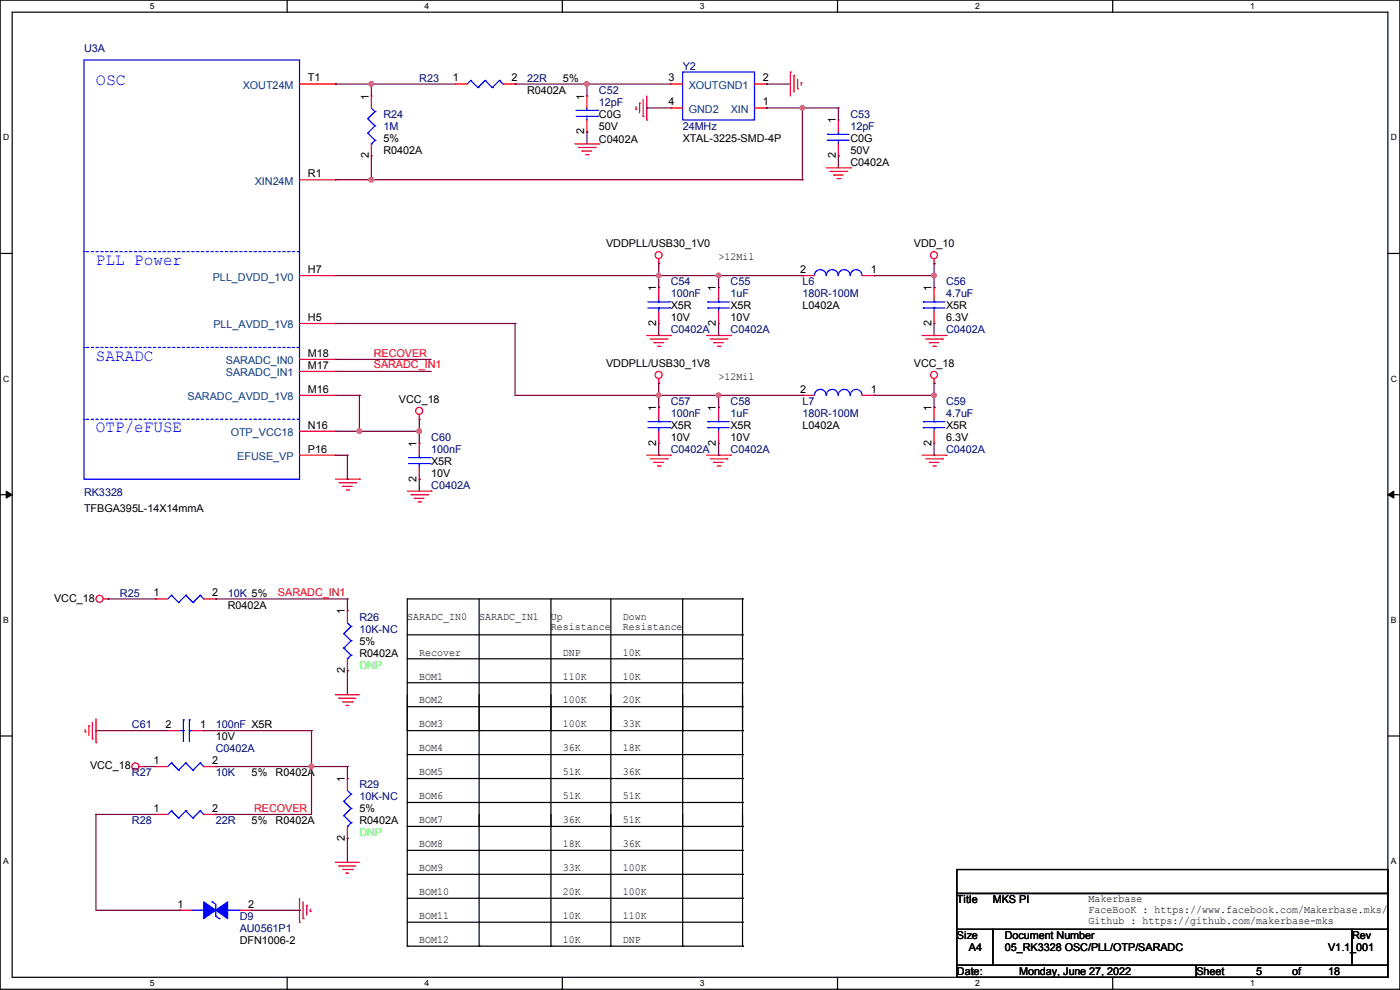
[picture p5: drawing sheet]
<svg xmlns="http://www.w3.org/2000/svg" width="297mm" height="210mm" viewBox="0 0 297 210" stroke-linecap="round" stroke-linejoin="round" font-family="sans-serif">
<path d="M0 0h297v209.8h-297zM2.6 2.6h291.8v204.7h-291.8z" fill="none" stroke="#000" stroke-width=".25"/>
<g fill="#fff">
<path d="M31.7 .3h1v2h-1z"/>
<path d="M31.7 207.6h1v2h-1z"/>
</g>
<path d="M60.9 0v2.6M60.9 207.3v2.5" fill="none" stroke="#000" stroke-width=".25"/>
<g fill="#fff">
<path d="M90.1 .3h1v2h-1z"/>
<path d="M90.1 207.6h1v2h-1z"/>
</g>
<path d="M119.3 0v2.6M119.3 207.3v2.5" fill="none" stroke="#000" stroke-width=".25"/>
<g fill="#fff">
<path d="M148.5 .3h.9v2h-.9z"/>
<path d="M148.5 207.6h.9v2h-.9z"/>
</g>
<path d="M177.7 0v2.6M177.7 207.3v2.5" fill="none" stroke="#000" stroke-width=".25"/>
<g fill="#fff">
<path d="M206.8 .3h1v2h-1z"/>
<path d="M206.8 207.6h1v2h-1z"/>
</g>
<path d="M236.1 0v2.6M236.1 207.3v2.5" fill="none" stroke="#000" stroke-width=".25"/>
<g fill="#fff">
<path d="M265.2 .3h1v2h-1z"/>
<path d="M265.2 207.6h1v2h-1z"/>
<path d="M.7 28.2h1.2v1.9h-1.2z"/>
<path d="M295.1 28.2h1.2v1.9h-1.2z"/>
<path d="M.7 79.3h1.2v2h-1.2z"/>
<path d="M295.1 79.3h1.2v2h-1.2z"/>
</g>
<path d="M0 53.8h2.6M294.4 53.8h2.6" fill="none" stroke="#000" stroke-width=".25"/>
<g fill="#fff">
<path d="M.7 130.5h1.2v2h-1.2z"/>
<path d="M295.1 130.5h1.1v2h-1.1z"/>
</g>
<path d="M0 104.9h2.6M294.4 104.9h2.6" fill="none" stroke="#000" stroke-width=".25"/>
<path d="M1.3 104.2l1.3 .7-1.3 .8zM294.4 104.9l1.3-.7v1.5z" fill="#000" stroke="#000" stroke-width=".21"/>
<g fill="#fff">
<path d="M.7 181.7h1.2v2h-1.2z"/>
<path d="M295.1 181.7h1.1v2h-1.1z"/>
</g>
<g fill="none" stroke="#000" stroke-width=".25">
<path d="M86.4 134.7h71.1M86.4 139.7h71.1M101.6 127v73.7M116.9 127v73.7M129.6 127v73.7M144.8 127v73.7M157.5 127h.1M157.5 134.7h.1M157.5 139.7h.1M157.5 127h-71.1v73.7M157.5 127v73.7M0 156.1h2.6"/>
<path d="M86.4 155h.1M86.4 155h71.1M86.4 144.8h71.1M86.4 149.9h71.1M101.6 155h.1M116.9 155h.1M129.6 155h.1M144.8 155h.1M157.5 155h.1M157.5 144.8h.1M157.5 149.9h.1M294.4 156.1h2.6"/>
<path d="M86.4 175.3h.1M86.4 170.2h71.1M86.4 165.1h71.1M86.4 160.1h71.1M86.4 175.3h71.1M101.6 175.3h.1M116.9 175.3h.1M129.6 175.3h.1M144.8 175.3h.1M157.5 170.2h.1M157.5 165.1h.1M157.5 160.1h.1"/>
<path d="M157.5 175.3h.1M86.4 190.5h71.1M86.4 185.5h71.1M86.4 180.4h71.1M86.4 195.6h71.1M157.5 190.5h.1M157.5 185.5h.1M157.5 180.4h.1M157.5 195.6h.1M203 184.4h91.4v5.1h-91.4zM203 189.5h91.4v7.6h-91.4zM203 197.1h7.6v7.7h-7.6z"/>
<path d="M210.6 197.1h76.2v7.7h-76.2zM286.8 197.1h7.6v7.7h-7.6zM86.4 200.7h.1M86.4 200.7h71.1M101.6 200.7h.1M116.9 200.7h.1M129.6 200.7h.1M144.8 200.7h.1M157.5 200.7h.1M203 204.8h50.8v2.5h-50.8zM253.8 204.8h40.6v2.5h-40.6z"/>
</g>
<g fill="none" stroke="#f00" stroke-width=".25">
<path d="M63.5 17.8h7.7M71.2 17.8h.1M96.6 17.8h.1M96.6 17.8h2.5M106.7 17.8h2.6M109.3 17.8h.1M142.3 17.8h.1M142.3 17.8h2.5M160.1 17.8h2.5M162.6 17.8h.1M167.7 15.3h.1M167.7 15.3v5.1"/>
<path d="M168.4 16h.1M168.4 16v3.6M169.2 18.8h.1M169.2 16.8v2M170 17.6h.1M170 17.6v.5M63.5 38.1h7.7M71.2 38.1h.1M78.8 20.4h.1M78.8 33.1h.1M78.8 20.4v2.5M78.8 30.5v2.6"/>
<path d="M122 30.5h5M122.7 31.3h3.6M123.5 32h.1M123.5 32h2M124.2 32.8h.6M124.5 20.4h.1M124.5 28h.1M124.5 20.4v2.5M124.5 25.4v2.6M124.8 32.8h.1M126.3 31.3h.1M127 30.5h.1"/>
<path d="M134.9 23.2h.1M134.9 22.6v.6M135.7 21.9h.1M135.7 21.9v2M136.4 24.7h.1M136.4 21.1v3.6M137.2 25.4h.1M137.2 20.4v5M142.3 22.9h.1M142.3 22.9h2.5M160.1 22.9h2.5M162.6 22.9h.1"/>
<path d="M175.3 35.6h5.1M176.1 36.4h3.5M176.8 37.1h.1M176.8 37.1h2.1M177.6 37.9h.5M177.8 25.4h.1M177.8 33.1h.1M177.8 25.4v2.6M177.8 30.5v2.6M178.1 37.9h.1M179.6 36.4h.1M180.4 35.6h.1"/>
<path d="M63.5 58.5h7.7M71.2 58.5h.1M139.7 55.9h.1M139.7 54.9v1M170.2 58.5h.1M170.2 58.5h2.6M182.9 58.5h2.6M185.5 58.5h.1M198.2 55.9h.1M198.2 54.9v1M63.5 68.6h7.7M63.5 76.2h7.7"/>
<path d="M63.5 78.8h7.7M71.2 68.6h.1M71.2 76.2h.1M71.2 78.8h.1M137.2 71.2h5.1M138 71.9h3.5M138.7 72.7h.1M138.7 72.7h2.1M139.5 73.4h.5M139.7 61h.1M139.7 68.6h.1M139.7 61v2.5"/>
<path d="M139.7 66.1v2.5M140 73.4h.1M141.5 71.9h.1M142.3 71.2h.1M149.9 71.2h5.1M150.7 71.9h3.5M151.4 72.7h.1M151.4 72.7h2.1M152.2 73.4h.5M152.4 61h.1M152.4 68.6h.1M152.4 61v2.5"/>
<path d="M152.4 66.1v2.5M152.7 73.4h.1M154.2 71.9h.1M155 71.2h.1M195.6 71.2h5.1M196.4 71.9h3.5M197.1 72.7h.1M197.1 72.7h2.1M197.9 73.4h.5M198.2 61h.1M198.2 68.6h.1M198.2 61v2.5"/>
<path d="M198.2 66.1v2.5M198.4 73.4h.1M199.9 71.9h.1M200.7 71.2h.1M63.5 96.6h7.7M63.5 83.9h7.7M63.5 91.5h7.7M71.2 83.9h.1M71.2 91.5h.1M71.2 96.6h.1M88.9 88.9h.1M88.9 94h.1"/>
<path d="M88.9 87.9v1M88.9 94v2.6M88.9 99.1v2.5M137.2 96.6h5.1M138 97.3h3.5M138.7 98.1h.1M138.7 98.1h2.1M139.5 98.8h.5M139.7 81.3h.1M139.7 86.4h.1M139.7 94h.1M139.7 80.3v1"/>
<path d="M139.7 86.4v2.5M139.7 91.5v2.5M140 98.8h.1M141.5 97.3h.1M142.3 96.6h.1M149.9 96.6h5.1M150.7 97.3h3.5M151.4 98.1h.1M151.4 98.1h2.1M152.2 98.8h.5M152.4 86.4h.1M152.4 94h.1"/>
<path d="M152.4 86.4v2.5M152.4 91.5v2.5M152.7 98.8h.1M154.2 97.3h.1M155 96.6h.1M170.2 83.9h.1M170.2 83.9h2.6M182.9 83.9h2.6M185.5 83.9h.1M195.6 96.6h5.1M196.4 97.3h3.5M197.1 98.1h.1"/>
<path d="M197.1 98.1h2.1M197.9 98.8h.5M198.2 81.3h.1M198.2 86.4h.1M198.2 94h.1M198.2 80.3v1M198.2 86.4v2.5M198.2 91.5v2.5M198.4 98.8h.1M199.9 97.3h.1M200.7 96.6h.1M71.2 101.6h5"/>
<path d="M71.9 102.4h3.6M72.7 103.2h.1M72.7 103.2h2M73.4 103.9h.6M74 103.9h.1M75.5 102.4h.1M76.2 101.6h.1M86.4 104.2h5.1M87.2 104.9h3.5M87.9 105.7h.1M87.9 105.7h2.1M88.7 106.5h.5"/>
<path d="M88.9 101.6h.1M89.2 106.5h.1M90.7 104.9h.1M91.5 104.2h.1M21.9 127h1M22.9 127h.1M33.1 127h.1M33.1 127h2.5M43.2 127h2.6M45.8 127h.1M73.7 129.6h.1M73.7 129.6v2.5"/>
<path d="M73.7 139.7v2.6M18.1 155.2h.1M18.1 154.7v.5M18.8 154h.1M18.8 154v2M19.6 156.8h.1M19.6 153.2v3.6M20.4 157.5h.1M20.4 152.4v5.1M35.6 155h.1M35.6 155h2.5M40.7 155h2.5"/>
<path d="M43.2 155h.1M71.2 147.4h.1M71.2 147.4h5M71.9 148.1h.1M71.9 148.1h3.6M72.7 148.9h2M73.4 149.6h.1M73.4 149.6h.6M73.7 142.3h.1M74.7 148.9h.1M29.5 162.6h1M30.5 162.6h.1"/>
<path d="M33.1 172.8h.1M33.1 162.6h.1M33.1 162.6h2.5M33.1 172.8h2.5M43.2 162.6h2.6M43.2 172.8h2.6M45.8 172.8h.1M45.8 162.6h.1M73.7 165.1h.1M73.7 177.8h.1M73.7 165.1v2.6M73.7 175.3v2.5"/>
<path d="M38.1 193.1h.1M38.1 193.1h2.6M50.8 193.1h2.6M53.4 193.1h.1M63.5 195.6h.1M63.5 190.5v5.1M64.3 194.9h.1M64.3 191.3v3.6M65.1 192.1h.1M65.1 192.1v2M65.8 193.3h.1M65.8 192.8v.5"/>
<path d="M71.2 182.9h.1M71.2 182.9h5M71.9 183.7h.1M71.9 183.7h3.6M72.7 184.4h2M73.4 185.2h.1M73.4 185.2h.6M74.7 184.4h.1"/>
<circle cx="139.7" cy="54.1" r=".74"/>
<circle cx="198.1" cy="54.1" r=".74"/>
<circle cx="139.7" cy="79.5" r=".74"/>
<circle cx="198.1" cy="79.5" r=".74"/>
<circle cx="88.9" cy="87.1" r=".74"/>
<circle cx="21.1" cy="127" r=".74"/>
<circle cx="28.7" cy="162.6" r=".74"/>
</g>
<g fill="none" stroke="#00f" stroke-width=".25">
<path d="M17.8 12.7h45.7v88.9h-45.7zM99.9 17.1h.1M99.9 17.1l-.8 .7M99.9 17.1l1.5 1.5M101.4 18.6h.1M102.9 17.1h.1M102.9 17.1l-1.5 1.5M102.9 17.1l1.5 1.5M104.4 18.6h.1M106 17.1h.1M106 17.1l-1.6 1.5M106 17.1l.7 .7"/>
<path d="M106.7 17.8h.1M144.8 15.3h15.3v10.1h-15.3zM78 25.2h.1M78 28.2h.1M78 25.2l1.5 1.5M78 28.2l1.5 1.6M78.8 30.5h.1M78.8 22.9l.7 .8M79.5 23.7h.1M79.5 26.7h.1M79.5 29.8h.1M79.5 23.7l-1.5 1.5"/>
<path d="M79.5 26.7l-1.5 1.5M79.5 29.8l-.7 .7M122.2 24.7h4.6M122.2 23.4h4.6M124.5 23.4h.1M124.5 24.7h.1M124.5 22.9v.5M124.5 24.7v.7M126.8 24.7h.1M126.8 23.4h.1M175.6 29.8h.1M175.6 28.5h.1"/>
<path d="M175.6 29.8h4.5M175.6 28.5h4.5M177.8 28.5h.1M177.8 29.8h.1M177.8 28v.5M177.8 29.8v.7M172.8 58.5a1.27 1.27 0 0 1 1.2-1.3 1.27 1.27 0 0 1 1.3 1.3 1.25 1.25 0 0 1 1.3-1.3 1.25 1.25 0 0 1 1.2 1.3M177.8 58.5a1.25 1.25 0 0 1 1.3-1.3 1.25 1.25 0 0 1 1.2 1.3M180.4 58.5a1.25 1.25 0 0 1 1.2-1.3 1.25 1.25 0 0 1 1.3 1.3M137.5 65.3h4.5M137.5 64.1h4.5M139.7 64.1h.1"/>
<path d="M139.7 65.3h.1M139.7 63.5v.6M139.7 65.3v.8M142 65.3h.1M142 64.1h.1M150.2 65.3h.1M150.2 64.1h.1M150.2 65.3h4.5M150.2 64.1h4.5M152.4 64.1h.1M152.4 65.3h.1M152.4 63.5v.6"/>
<path d="M152.4 65.3v.8M195.9 65.3h.1M195.9 64.1h.1M195.9 65.3h4.5M195.9 64.1h4.5M198.2 64.1h.1M198.2 65.3h.1M198.2 63.5v.6M198.2 65.3v.8M86.7 98.3h4.5M86.7 97.1h4.5M88.9 97.1h.1"/>
<path d="M88.9 98.3h.1M88.9 96.6v.5M88.9 98.3v.8M91.2 98.3h.1M91.2 97.1h.1M137.5 90.7h4.5M137.5 89.5h4.5M139.7 89.5h.1M139.7 90.7h.1M139.7 88.9v.6M139.7 90.7v.8M142 90.7h.1"/>
<path d="M142 89.5h.1M150.2 90.7h.1M150.2 89.5h.1M150.2 90.7h4.5M150.2 89.5h4.5M152.4 89.5h.1M152.4 90.7h.1M152.4 88.9v.6M152.4 90.7v.8M172.8 83.9a1.27 1.27 0 0 1 1.2-1.3 1.27 1.27 0 0 1 1.3 1.3 1.25 1.25 0 0 1 1.3-1.3 1.25 1.25 0 0 1 1.2 1.3M177.8 83.9a1.25 1.25 0 0 1 1.3-1.3 1.25 1.25 0 0 1 1.2 1.3M180.4 83.9a1.25 1.25 0 0 1 1.2-1.3 1.25 1.25 0 0 1 1.3 1.3"/>
<path d="M195.9 90.7h.1M195.9 89.5h.1M195.9 90.7h4.5M195.9 89.5h4.5M198.2 89.5h.1M198.2 90.7h.1M198.2 88.9v.6M198.2 90.7v.8M36.4 126.3h.1M36.4 126.3l-.8 .7M36.4 126.3l1.5 1.5M37.9 127.8h.1"/>
<path d="M39.4 126.3h.1M39.4 126.3l-1.5 1.5M39.4 126.3l1.5 1.5M40.9 127.8h.1M42.5 126.3h.1M42.5 126.3l-1.6 1.5M42.5 126.3l.7 .7M43.2 127h.1M72.9 134.4h.1M72.9 137.5h.1M72.9 134.4l1.6 1.5M72.9 137.5l1.6 1.5"/>
<path d="M73.7 139.7h.1M73.7 132.1l.8 .8M74.5 132.9h.1M74.5 135.9h.1M74.5 139h.1M74.5 132.9l-1.6 1.5M74.5 135.9l-1.6 1.6M74.5 139l-.8 .7M38.1 155h.8M38.9 152.7h.1M38.9 155h.1M38.9 152.7v4.6"/>
<path d="M40.2 155h.1M40.2 152.7h.1M40.2 155h.5M40.2 152.7v4.6M36.4 172h.1M36.4 161.8h.1M36.4 172l-.8 .8M36.4 172l1.5 1.5M36.4 161.8l-.8 .8M36.4 161.8l1.5 1.6M37.9 173.5h.1M37.9 163.4h.1"/>
<path d="M39.4 172h.1M39.4 161.8h.1M39.4 172l-1.5 1.5M39.4 172l1.5 1.5M39.4 161.8l-1.5 1.6M39.4 161.8l1.5 1.6M40.9 173.5h.1M40.9 163.4h.1M42.5 172h.1M42.5 161.8h.1M42.5 172l-1.6 1.5M42.5 172l.7 .8"/>
<path d="M42.5 161.8l-1.6 1.6M42.5 161.8l.7 .8M43.2 172.8h.1M43.2 162.6h.1M72.9 170h.1M72.9 173h.1M72.9 170l1.6 1.5M72.9 173l1.6 1.5M73.7 175.3h.1M73.7 167.7l.8 .7M74.5 168.4h.1M74.5 171.5h.1"/>
<path d="M74.5 174.5h.1M74.5 168.4l-1.6 1.6M74.5 171.5l-1.6 1.5M74.5 174.5l-.8 .8M40.7 193.1h2.5M43.2 193.1h.1M45 191.3h.1M45 191.3l.8 .5v2.6M45.8 194.4h.1M45.8 194.4l.7 .5M46.5 194.9h.1M48.3 193.1h2.5"/>
<path d="M50.8 193.1h.1"/>
</g>
<g fill="#00f" stroke="#00f" stroke-width=".25">
<path d="M43.2 191.3l2.6 1.8-2.6 1.8z" fill-rule="evenodd"/>
<path d="M45.8 193.1l2.5-1.8v3.6z" fill-rule="evenodd"/>
</g>
<path d="M17.8 53.4h.1M63.5 53.4h-45.7M17.8 73.7h.1M63.5 73.7h-45.7M17.8 88.9h.1M63.5 88.9h-45.7" fill="none" stroke="#00f" stroke-width=".25" stroke-dasharray=".5 .5"/>
<g fill="none" stroke="#800040" stroke-width=".25">
<path d="M71.2 17.8h.1M71.2 17.8h25.4M78.8 17.8h.1M78.8 17.8v2.6M109.3 17.8h.1M109.3 17.8h33M124.5 17.8h.1M124.5 17.8v2.6M162.6 17.8h.1M162.6 17.8h5.1M71.2 38.1h99M78.8 38.1h.1"/>
<path d="M78.8 33.1v5M124.5 28h.1M124.5 28v2.5M137.2 22.9h.1M137.2 22.9h5.1M162.6 22.9h.1M162.6 22.9h15.2M170.2 22.9h.1M170.2 38.1h.1M170.2 22.9v15.2M177.8 22.9h.1M177.8 33.1h.1"/>
<path d="M177.8 22.9v2.5M177.8 33.1v2.5M71.2 58.5h99M139.7 55.9h.1M139.7 58.5h.1M139.7 55.9v5.1M152.4 58.5v2.5M170.2 58.5h.1M185.5 58.5h.1M185.5 58.5h12.7M198.2 55.9h.1M198.2 55.9v5.1"/>
<path d="M71.2 76.2h.1M71.2 68.6h.1M71.2 78.8h.1M71.2 76.2h20.3M71.2 68.6h38.1M71.2 78.8h20.3M109.3 68.6h.1M109.3 68.6v15.3h60.9M139.7 71.2h.1M139.7 61h.1M139.7 68.6v2.6M152.4 61h.1"/>
<path d="M152.4 71.2h.1M152.4 68.6v2.6M198.2 71.2h.1M198.2 61h.1M198.2 68.6v2.6M71.2 83.9h5M71.2 91.5h17.7M71.2 96.6h2.5M73.7 96.6h.1M73.7 96.6v5M76.2 83.9h.1M76.2 91.5h.1"/>
<path d="M76.2 83.9v7.6M88.9 91.5h.1M88.9 88.9h.1M88.9 88.9v5.1M139.7 81.3h.1M139.7 96.6h.1M139.7 86.4h.1M139.7 83.9h.1M139.7 81.3v5.1M139.7 94v2.6M152.4 96.6h.1M152.4 86.4h.1"/>
<path d="M152.4 83.9v2.5M152.4 94v2.6M170.2 83.9h.1M185.5 83.9h.1M185.5 83.9h12.7M198.2 81.3h.1M198.2 96.6h.1M198.2 86.4h.1M198.2 81.3v5.1M198.2 94v2.6M73.7 101.6h.1M88.9 101.6h.1"/>
<path d="M88.9 101.6v2.6M22.9 127h.1M22.9 127h10.2M45.8 127h.1M45.8 127h27.9M73.7 127h.1M73.7 127v2.6M20.4 155h.1M20.4 155h15.2M43.2 155h.1M43.2 155h22.9M66.1 155h.1"/>
<path d="M66.1 155v17.8h-20.3M73.7 142.3h.1M73.7 142.3v5.1M20.4 172.8h.1M20.4 172.8h12.7M20.4 172.8v20.3h17.7M30.5 162.6h.1M30.5 162.6h2.6M45.8 162.6h.1M45.8 172.8h.1M45.8 162.6h27.9M66.1 162.6h.1"/>
<path d="M73.7 162.6h.1M73.7 177.8h.1M73.7 162.6v2.5M73.7 177.8v5.1M38.1 193.1h.1M53.4 193.1h10.1M63.5 193.1h.1"/>
</g>
<g fill="#f0f" stroke="#f0f" stroke-width=".25">
<circle cx="78.8" cy="17.8" r=".49"/>
<circle cx="124.5" cy="17.8" r=".49"/>
<circle cx="198.1" cy="83.8" r=".49"/>
<circle cx="152.4" cy="83.8" r=".49"/>
<circle cx="139.7" cy="83.8" r=".49"/>
<circle cx="66.1" cy="162.6" r=".49"/>
<circle cx="198.1" cy="58.4" r=".49"/>
<circle cx="152.4" cy="58.4" r=".49"/>
<circle cx="139.7" cy="58.4" r=".49"/>
<circle cx="170.2" cy="22.9" r=".49"/>
<circle cx="78.8" cy="38.1" r=".49"/>
<circle cx="76.2" cy="91.5" r=".49"/>
<circle cx="88.9" cy="91.5" r=".49"/>
</g>
<g font-size="3.6" fill="#00f">
<text x="20.4" y="18.1">OSC</text>
<text x="20.4" y="56.2">PLL Power</text>
<text x="20.4" y="76.5">SARADC</text>
<text x="20.4" y="91.7">OTP/eFUSE</text>
</g>
<g font-size="2.3" fill="#000080">
<text x="17.8" y="11">U3A</text>
<text x="88.9" y="17.4">R23</text>
<text x="111.8" y="17.4">22R</text>
<text x="144.8" y="14.8">Y2</text>
<text x="127" y="19.9">C52</text>
<text x="127" y="22.4">12pF</text>
<text x="81.3" y="25">R24</text>
<text x="81.3" y="27.5">1M</text>
<text x="144.8" y="27.5">24MHz</text>
<text x="180.4" y="25">C53</text>
<text x="180.4" y="27.5">12pF</text>
<text x="142.3" y="60.5">C54</text>
<text x="142.3" y="63.1">100nF</text>
<text x="155" y="60.5">C55</text>
<text x="155" y="63.1">1uF</text>
<text x="170.2" y="60.5">L6</text>
<text x="170.2" y="63.1">180R-100M</text>
<text x="200.7" y="60.5">C56</text>
<text x="200.7" y="63.1">4.7uF</text>
<text x="142.3" y="70.7">C0402A</text>
<text x="155" y="70.7">C0402A</text>
<text x="200.7" y="70.7">C0402A</text>
<text x="142.3" y="85.9">C57</text>
<text x="142.3" y="88.5">100nF</text>
<text x="155" y="85.9">C58</text>
<text x="155" y="88.5">1uF</text>
<text x="170.2" y="85.9">L7</text>
<text x="170.2" y="88.5">180R-100M</text>
<text x="200.7" y="85.9">C59</text>
<text x="200.7" y="88.5">4.7uF</text>
<text x="91.5" y="93.6">C60</text>
<text x="91.5" y="96.1">100nF</text>
<text x="142.3" y="96.1">C0402A</text>
<text x="155" y="96.1">C0402A</text>
<text x="200.7" y="96.1">C0402A</text>
<text x="17.8" y="105.2">RK3328</text>
<text x="91.5" y="103.7">C0402A</text>
<text x="25.4" y="126.6">R25</text>
<text x="48.3" y="126.6">10K 5%</text>
<text x="76.2" y="131.7">R26</text>
<text x="76.2" y="134.2">10K-NC</text>
<text x="28" y="154.5">C61</text>
<text x="45.8" y="154.5">100nF X5R</text>
<text x="45.8" y="159.6">C0402A</text>
<text x="28" y="164.7">R27</text>
<text x="45.8" y="164.7">10K</text>
<text x="76.2" y="167.2">R29</text>
<text x="76.2" y="169.8">10K-NC</text>
<text x="28" y="174.8">R28</text>
<text x="45.8" y="174.8">22R</text>
<text x="50.8" y="195.2">D9</text>
<text x="50.8" y="197.7">AU0561P1</text>
</g>
<g font-size="2.3">
<text x="65.3" y="17.3">T1</text>
<text x="96.1" y="17.3">1</text>
<text x="108.5" y="17.3">2</text>
<text x="119.4" y="17.4">5%</text>
<text x="141.8" y="17.3">3</text>
<text x="161.8" y="17.3">2</text>
<text x="78.2" y="21.1" transform="rotate(-90 78.2 21.1)">1</text>
<text x="111.8" y="19.9">R0402A</text>
<text x="124" y="21.1" transform="rotate(-90 124 21.1)">1</text>
<text x="141.8" y="22.4">4</text>
<text x="161.8" y="22.4">1</text>
<text x="124" y="28.5" transform="rotate(-90 124 28.5)">2</text>
<text x="127" y="25">C0G</text>
<text x="127" y="27.5">50V</text>
<text x="177.3" y="26.2" transform="rotate(-90 177.3 26.2)">1</text>
<text x="78.2" y="33.6" transform="rotate(-90 78.2 33.6)">2</text>
<text x="81.3" y="32.6">R0402A</text>
<text x="81.3" y="30.1">5%</text>
<text x="127" y="30.3">C0402A</text>
<text x="144.8" y="30.1">XTAL-3225-SMD-4P</text>
<text x="177.3" y="33.6" transform="rotate(-90 177.3 33.6)">2</text>
<text x="180.4" y="35.1">C0402A</text>
<text x="180.4" y="30.1">C0G</text>
<text x="180.4" y="32.6">50V</text>
<text x="65.3" y="37.6">R1</text>
<text x="128.6" y="52.4">VDDPLL/USB30_1V0</text>
<text x="193.9" y="52.4">VDD_10</text>
<text x="65.3" y="57.9">H7</text>
<text x="152.4" y="55.2">&gt;12Mil</text>
<text x="169.7" y="57.9">2</text>
<text x="184.7" y="57.9">1</text>
<text x="139.2" y="61.8" transform="rotate(-90 139.2 61.8)">1</text>
<text x="142.3" y="65.6">X5R</text>
<text x="151.9" y="61.8" transform="rotate(-90 151.9 61.8)">1</text>
<text x="155" y="65.6">X5R</text>
<text x="170.2" y="65.6">L0402A</text>
<text x="197.6" y="61.8" transform="rotate(-90 197.6 61.8)">1</text>
<text x="200.7" y="65.6">X5R</text>
<text x="65.3" y="68.1">H5</text>
<text x="139.2" y="69.1" transform="rotate(-90 139.2 69.1)">2</text>
<text x="142.3" y="68.2">10V</text>
<text x="151.9" y="69.1" transform="rotate(-90 151.9 69.1)">2</text>
<text x="155" y="68.2">10V</text>
<text x="197.6" y="69.1" transform="rotate(-90 197.6 69.1)">2</text>
<text x="200.7" y="68.2">6.3V</text>
<text x="65.3" y="75.7">M18</text>
<text x="128.6" y="77.8">VDDPLL/USB30_1V8</text>
<text x="193.9" y="77.8">VCC_18</text>
<text x="65.3" y="78.2">M17</text>
<text x="65.3" y="83.3">M16</text>
<text x="152.4" y="80.6">&gt;12Mil</text>
<text x="169.7" y="83.3">2</text>
<text x="184.7" y="83.3">1</text>
<text x="84.6" y="85.4">VCC_18</text>
<text x="139.2" y="87.2" transform="rotate(-90 139.2 87.2)">1</text>
<text x="151.9" y="87.2" transform="rotate(-90 151.9 87.2)">1</text>
<text x="197.6" y="87.2" transform="rotate(-90 197.6 87.2)">1</text>
<text x="65.3" y="90.9">N16</text>
<text x="88.4" y="94.8" transform="rotate(-90 88.4 94.8)">1</text>
<text x="139.2" y="94.5" transform="rotate(-90 139.2 94.5)">2</text>
<text x="142.3" y="91">X5R</text>
<text x="142.3" y="93.6">10V</text>
<text x="151.9" y="94.5" transform="rotate(-90 151.9 94.5)">2</text>
<text x="155" y="91">X5R</text>
<text x="155" y="93.6">10V</text>
<text x="170.2" y="91">L0402A</text>
<text x="197.6" y="94.5" transform="rotate(-90 197.6 94.5)">2</text>
<text x="200.7" y="91">X5R</text>
<text x="200.7" y="93.6">6.3V</text>
<text x="65.3" y="96">P16</text>
<text x="91.5" y="98.6">X5R</text>
<text x="91.5" y="101.2">10V</text>
<text x="88.4" y="102.1" transform="rotate(-90 88.4 102.1)">2</text>
<text x="17.8" y="108.5">TFBGA395L-14X14mmA</text>
<text x="11.5" y="127.6">VCC_18</text>
<text x="32.6" y="126.5">1</text>
<text x="45" y="126.5">2</text>
<text x="48.3" y="129.1">R0402A</text>
<text x="73.2" y="130.3" transform="rotate(-90 73.2 130.3)">1</text>
<text x="86.4" y="131.4">SARADC_IN0</text>
<text x="101.6" y="131.4">SARADC_IN1</text>
<text x="116.9" y="131.4">Up</text>
<text x="132.1" y="131.4">Down</text>
<text x="76.2" y="136.7">5%</text>
<text x="116.9" y="133.7">Resistance</text>
<text x="132.1" y="133.7">Resistance</text>
<text x="73.2" y="142.8" transform="rotate(-90 73.2 142.8)">2</text>
<text x="76.2" y="139.3">R0402A</text>
<text x="88.9" y="139.1">Recover</text>
<text x="119.4" y="139.1">DNP</text>
<text x="132.1" y="139.1">10K</text>
<text x="88.9" y="144.1">BOM1</text>
<text x="88.9" y="149.2">BOM2</text>
<text x="119.4" y="144.1">110K</text>
<text x="119.4" y="149.2">100K</text>
<text x="132.1" y="144.1">10K</text>
<text x="132.1" y="149.2">20K</text>
<text x="35.1" y="154.4">2</text>
<text x="42.5" y="154.4">1</text>
<text x="88.9" y="154.3">BOM3</text>
<text x="119.4" y="154.3">100K</text>
<text x="132.1" y="154.3">33K</text>
<text x="45.8" y="157.1">10V</text>
<text x="88.9" y="159.4">BOM4</text>
<text x="119.4" y="159.4">36K</text>
<text x="132.1" y="159.4">18K</text>
<text x="19.1" y="163.2">VCC_18</text>
<text x="32.6" y="162.1">1</text>
<text x="45" y="162.1">2</text>
<text x="53.4" y="164.7">5%</text>
<text x="58.5" y="164.7">R0402A</text>
<text x="73.2" y="165.9" transform="rotate(-90 73.2 165.9)">1</text>
<text x="88.9" y="164.5">BOM5</text>
<text x="119.4" y="164.5">51K</text>
<text x="132.1" y="164.5">36K</text>
<text x="32.6" y="172.2">1</text>
<text x="45" y="172.2">2</text>
<text x="76.2" y="172.3">5%</text>
<text x="88.9" y="169.5">BOM6</text>
<text x="119.4" y="169.5">51K</text>
<text x="132.1" y="169.5">51K</text>
<text x="53.4" y="174.8">5%</text>
<text x="58.5" y="174.8">R0402A</text>
<text x="73.2" y="178.3" transform="rotate(-90 73.2 178.3)">2</text>
<text x="76.2" y="174.8">R0402A</text>
<text x="88.9" y="179.7">BOM8</text>
<text x="88.9" y="174.6">BOM7</text>
<text x="119.4" y="174.6">36K</text>
<text x="119.4" y="179.7">18K</text>
<text x="132.1" y="174.6">51K</text>
<text x="132.1" y="179.7">36K</text>
<text x="88.9" y="184.8">BOM9</text>
<text x="119.4" y="184.8">33K</text>
<text x="132.1" y="184.8">100K</text>
<text x="88.9" y="189.9">BOM10</text>
<text x="119.4" y="189.9">20K</text>
<text x="132.1" y="189.9">100K</text>
<text x="203" y="191.6">Title</text>
<text x="210.6" y="191.6">MKS PI</text>
<text x="230.9" y="191.4">Makerbase</text>
<text x="37.6" y="192.5">1</text>
<text x="52.6" y="192.5">2</text>
<text x="88.9" y="194.9">BOM11</text>
<text x="119.4" y="194.9">10K</text>
<text x="132.1" y="194.9">110K</text>
<text x="230.9" y="193.7">FaceBooK : https://www.facebook.com/Makerbase.mks/</text>
<text x="230.9" y="196">Github : https://github.com/makerbase-mks</text>
<text x="50.8" y="200.2">DFN1006-2</text>
<text x="88.9" y="200">BOM12</text>
<text x="119.4" y="200">10K</text>
<text x="132.1" y="200">DNP</text>
<text x="203" y="199.2">Size</text>
<text x="205.5" y="201.8">A4</text>
<text x="213.2" y="199.2">Document Number</text>
<text x="213.2" y="201.8">05_RK3328 OSC/PLL/OTP/SARADC</text>
<text x="281.7" y="201.8">V1.1_001</text>
<text x="286.8" y="199.2">Rev</text>
<text x="203" y="206.8">Date:</text>
<text x="216.2" y="206.8">Monday, June 27, 2022</text>
<text x="253.8" y="206.8">Sheet</text>
<text x="266.5" y="206.8">5</text>
<text x="274.1" y="206.8">of</text>
<text x="281.7" y="206.8">18</text>
</g>
<g font-size="2.3" fill="#004080">
<text x="51.5" y="18.9">XOUT24M</text>
<text x="146.1" y="18.9">XOUTGND1</text>
<text x="146.1" y="24">GND2</text>
<text x="155" y="24">XIN</text>
<text x="54.1" y="39.2">XIN24M</text>
<text x="45.1" y="59.5">PLL_DVDD_1V0</text>
<text x="45.3" y="69.7">PLL_AVDD_1V8</text>
<text x="47.9" y="77.3">SARADC_IN0</text>
<text x="47.9" y="79.8">SARADC_IN1</text>
<text x="39.8" y="84.9">SARADC_AVDD_1V8</text>
<text x="48.9" y="92.5">OTP_VCC18</text>
<text x="50.3" y="97.6">EFUSE_VP</text>
</g>
<g font-size="2.3" fill="#f00">
<text x="79.3" y="75.7">RECOVER</text>
<text x="79.3" y="78.1">SARADC_IN1</text>
<text x="59" y="126.3">SARADC_IN1</text>
<text x="53.9" y="172.3">RECOVER</text>
</g>
<g font-size="2.3" fill="#0f0">
<text x="76.2" y="141.8">DNP</text>
<text x="76.2" y="177.4">DNP</text>
</g>
<g font-size="1.8">
<text x="31.8" y="1.9">5</text>
<text x="90.1" y="1.9">4</text>
<text x="148.5" y="1.9">3</text>
<text x="206.8" y="1.9">2</text>
<text x="265.2" y="1.9">1</text>
<text x=".7" y="29.8">D</text>
<text x="295.1" y="29.8">D</text>
<text x=".7" y="80.9">C</text>
<text x="295.1" y="80.9">C</text>
<text x=".7" y="132.1">B</text>
<text x="295.1" y="132.1">B</text>
<text x=".7" y="183.3">A</text>
<text x="295.1" y="183.3">A</text>
<text x="31.8" y="209.2">5</text>
<text x="90.1" y="209.2">4</text>
<text x="148.5" y="209.2">3</text>
<text x="206.8" y="209.2">2</text>
<text x="265.2" y="209.2">1</text>
</g>
</svg>
